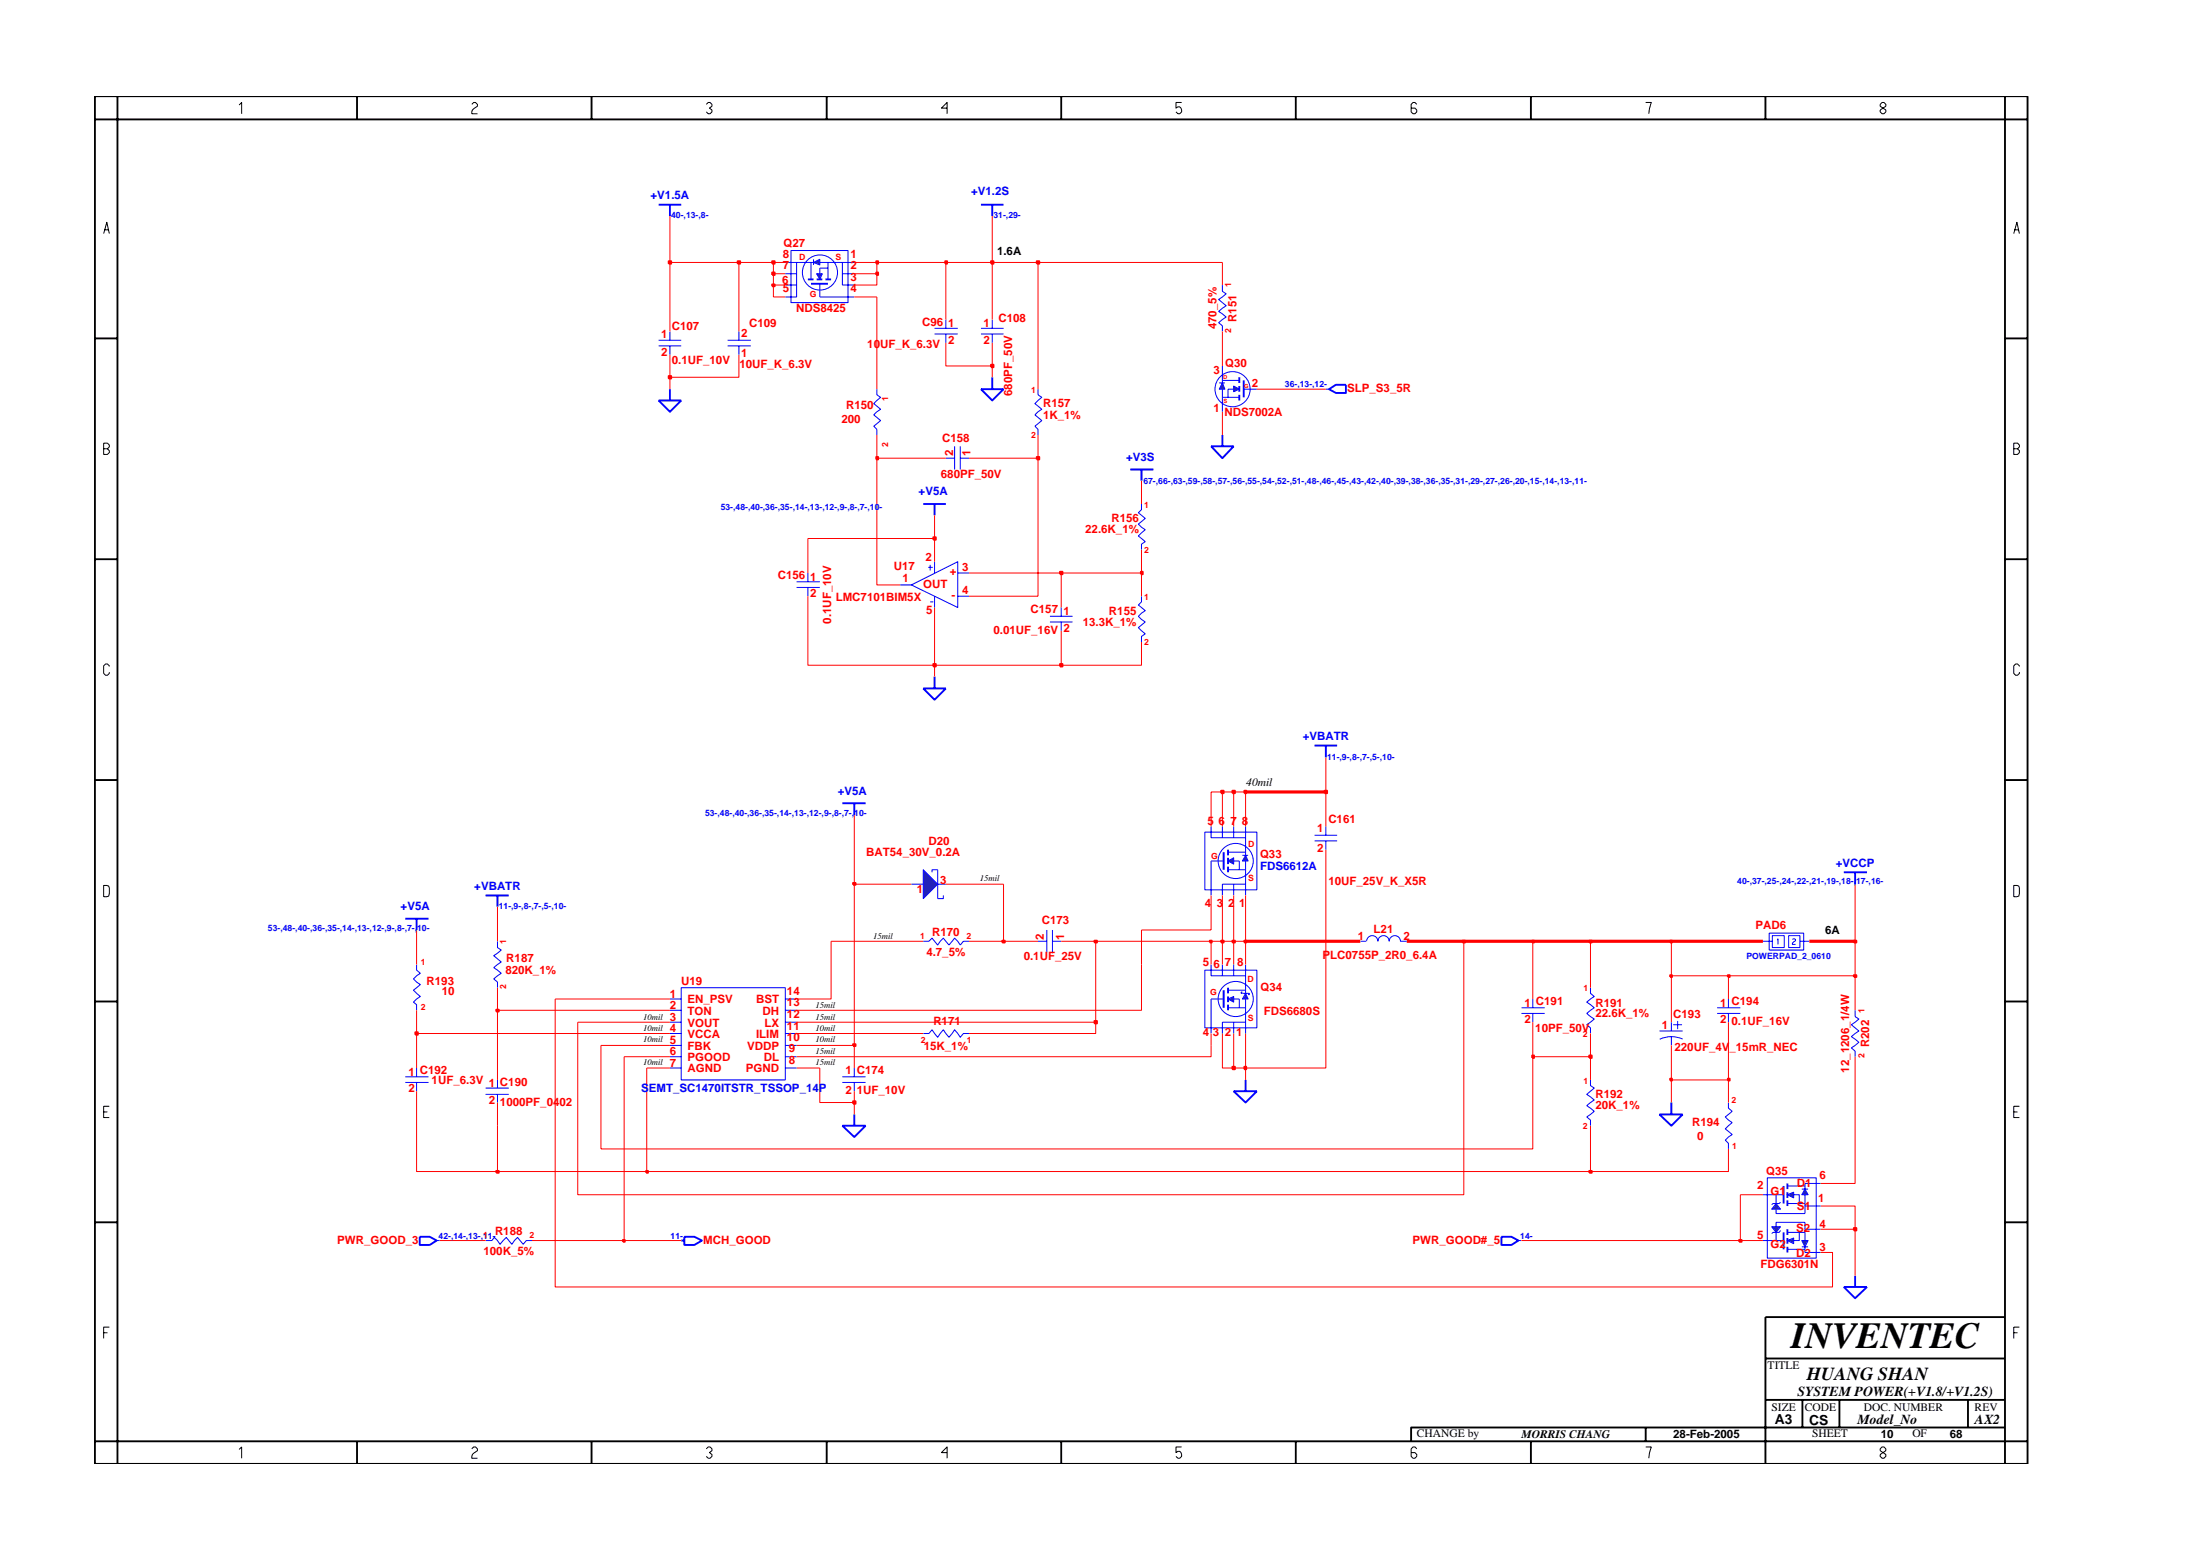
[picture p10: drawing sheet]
<svg xmlns="http://www.w3.org/2000/svg" width="297mm" height="210mm" viewBox="0 0 297 210" stroke-linecap="round" stroke-linejoin="round" font-family="sans-serif">
<g fill="none" stroke="#00f" stroke-width=".14">
<path d="M110.7 38.3v1.8M88.9 45.9h3.1M88.9 46.7h3.1M90.5 44.7v1.2M90.5 46.7v1.2M126.2 44.3h3.1M126.2 45.1h3.1M127.7 43.1v1.2M127.7 45.1v1.2M132.4 44.3h3.1M132.4 45.1h3.1M134 43.1v1.2"/>
<path d="M134 45.1v1.2M124.7 139.5h.7l.4-.5 .8 1 .8-1 .7 1 .8-1 .8 1 .4-.5h.7M214.7 133.3v.8l.6 .4-1.1 .7 1.1 .8-1.1 .8 1.1 .7-1.1 .8 .5 .4v.8"/>
</g>
<path d="M109.5 38.3h2.3" fill="none" stroke="#00f" stroke-width=".25"/>
<path d="M109.8 35.4l.9-.4v.8z" fill="#3c3cc8"/>
<path d="M109.8 35.4l.9-.4v.8zM109.8 35v.8" fill="none" stroke="#00f" stroke-width=".14"/>
<path d="M110.3 36.9h.7l-.3 .8z" fill="#3c3cc8"/>
<g fill="none" stroke="#00f" stroke-width=".14">
<path d="M106 35.4h3.8M106 38.5h1.6M106 36.9h1.6M106.8 33.8h7.7v7h-7.7zM107.6 35.4v4.7h-1.6M109.5 35.4v2.3M110.3 36.9h.7l-.3 .8zM110.7 35.4h4.6M111.8 35.4v2.3M111.8 36.2h-1.1v.7M113.7 35.4v3.1h1.6M113.7 36.9h1.6"/>
<path d="M110.7 40.1h4.6M121.5 78.9h1.5M123 78.9l6.3-3.1v6.2zM125.3 76.6h.6M125.6 76.2v.8M126.2 75.8v1.5M129.3 77.3h1.5M154.1 68v.8l-.4 .4 .9 .8-.9 .7 .9 .8-.9 .8 .9 .8-.5 .3v.8M125.6 81.2h.4M126.2 80.5v1.5M129.3 80.5h1.5M154.1 80.5v.7l-.4 .4 .9 .8-.9 .8 .9 .7-.9 .8 .9 .8-.5 .4v.7"/>
<path d="M123 119.3h1.7M126.6 119.3h1.1M126.6 117.4v3.9M183.7 127h.7M184.5 127a.76 .76 0 0 1 .8-.7 .76 .76 0 0 1 .7 .7 .76 .76 0 0 1 .8-.7 .76 .76 0 0 1 .8 .7 .76 .76 0 0 1 .7-.7 .76 .76 0 0 1 .8 .7h.8M250.5 136.3v.9l.5 .3-1 .8 1 .8-1 .8 1 .8-1 .7 .5 .4v.8M59 167.4h.4"/>
<circle cx="110.7" cy="36.8" r="2.37"/>
</g>
<g fill="none" stroke="#00f" stroke-width=".25">
<path d="M88.9 27.6h3.1M90.5 27.6v1.6M109.1 37.7h.7M110.3 37.7h.7M111.4 37.7h.8M132.4 27.6h3.1M134 27.6v1.6M88.9 54h3.1l-1.5 1.6zM90.5 52.5v1.5M152.6 63.4h3.1M154.1 63.4v1.5M124.7 92.9h3l-1.5 1.5z"/>
<path d="M126.2 91.3v1.6M56.7 166.9h1.3l1 .5-1 .6h-1.3z"/>
</g>
<path d="M124.7 117.4l1.9 1.9-1.9 2z" fill="#3c3cc8"/>
<g fill="none" stroke="#00f" stroke-width=".14">
<path d="M118.4 52.5v.8l.5 .3-.9 .9 .9 .7-.9 .8 .9 .8-.9 .7 .4 .4v.8M127.7 61.8h1.2M128.9 60.2v3.2M129.7 61.8h1.1M129.7 60.2v3.2M124.7 117.4l1.9 1.9-1.9 2zM126.6 117.4h-.8v.3M163.5 116.2h1.7M127.4 120.8v.5h-.8M140.2 127h1.1M141.3 125.5v3.1M142.1 127h1.2"/>
<path d="M142.1 125.5v3.1"/>
</g>
<path d="M124.7 68h3M126.2 68v1.5M165.2 115v2.4" fill="none" stroke="#00f" stroke-width=".25"/>
<path d="M168.2 115.4l.3 .8h-.7z" fill="#3c3cc8"/>
<path d="M167.8 115.4h.7M168.2 115.4l.3 .8h-.7z" fill="none" stroke="#00f" stroke-width=".14"/>
<path d="M165.8 116.2l.8-.4v.8z" fill="#3c3cc8"/>
<g fill="none" stroke="#00f" stroke-width=".14">
<path d="M165 38.5v.8l.6 .4-1.1 .7 1.1 .9-1.1 .7 1.1 .8-1.1 .7 .5 .5v.7M98.2 46.7h3.2M98.2 45.9h3.2M99.8 44.7v1.2M99.8 46.7v1.2M179 52.5h.4M107.6 78.5h3.1M107.6 79.3h3.1M109.1 77.3v1.2M109.1 79.3v1.2M162.7 112.3h7v7.8h-7zM163.5 111.5v1.6h4.7"/>
<path d="M163.5 116.2v4.6M165 111.5v1.6M165.8 116.2l.8-.4v.8zM165.8 117.4h2.4M165.8 115h2.4M166.6 116.2h.7v1.2M166.6 111.5v1.6M166.6 119.3v1.5M168.2 111.5v3.9M168.2 116.2v4.6M168.2 119.3h-3.2v1.5M238.6 158.9h6.6v10.9h-6.6z"/>
<path d="M245.8 159.7h-2.1v.3h-2.4M205 167.4h.4M238 161.2h2.8M241.3 162.4h2.4v.4h2.1M241.3 168.6h2.4v.4h1.5M245.2 165.9h-1.5v.4h-2.4"/>
<circle cx="166.8" cy="116.2" r="2.37"/>
</g>
<g fill="none" stroke="#00f" stroke-width=".25">
<path d="M179.4 52.5l1-.6h1.3v1.1h-1.3zM165.8 114.7v.7M165.8 115.8v.8M165.8 117v.7M54.7 124h3.2M56.2 124v1.5M241.3 159.7v.8M92 167.4h.4M92.4 166.9h1.4l1 .5-1 .6h-1.4zM202.7 166.9h1.4l.9 .5-.9 .6h-1.4zM240.8 160v2.4M240.8 166.3v2.3"/>
<path d="M241.3 160.9v.8M241.3 162v.8M241.3 165.9v.8M241.3 167.1v.7M241.3 168.3v.7"/>
</g>
<path d="M239.8 162.4l.6 .8h-1.2z" fill="#3c3cc8"/>
<path d="M239.8 162.4l.6 .8h-1.2zM240.4 162.2l-.2 .2h-.8l-.2 .2" fill="none" stroke="#00f" stroke-width=".14"/>
<path d="M239.2 165.6h1.2l-.6 .7z" fill="#3c3cc8"/>
<path d="M238 167.4h2.8M239.2 165.6h1.2l-.6 .7zM239.8 165.6v-.6h3.9v.9M239.8 161.2v1.2M239.8 166.3v1.1M243.7 162.8v1h-3.9v-.6M245.2 165.9h.6M245.2 169h.6" fill="none" stroke="#00f" stroke-width=".14"/>
<path d="M241.3 161.2l.9-.3v.8z" fill="#3c3cc8"/>
<path d="M241.3 161.2l.9-.3v.8zM242.2 161.2h.7v1.2" fill="none" stroke="#00f" stroke-width=".14"/>
<path d="M243.7 160.5l.4 .7h-.8z" fill="#3c3cc8"/>
<path d="M243.3 160.5h.8M243.7 160.5l.4 .7h-.8zM243.7 160v.5M243.7 161.2v1.2" fill="none" stroke="#00f" stroke-width=".14"/>
<path d="M241.3 167.4l.9-.3v.7z" fill="#3c3cc8"/>
<path d="M241.3 167.4l.9-.3v.7zM242.9 166.3v1.1h-.7" fill="none" stroke="#00f" stroke-width=".14"/>
<path d="M243.3 167.4h.8l-.4 .9z" fill="#3c3cc8"/>
<g fill="none" stroke="#00f" stroke-width=".14">
<path d="M140.2 52.5v.8l.5 .3-1 .9 1 .7-1 .8 1 .8-1 .7 .5 .4v.8M167.9 52.5h1.8M205.4 136h3.2M205.4 136.8h3.2M207 134.8v1.2M207 136.8v1.2M224.1 139.1h3.1M225.7 138v1.1M225.7 139.9v1.2M225.9 138.3h1.2M226.5 137.8v1.1M227.2 140.2a3.7 3.7 0 0 0-3.1 0"/>
<path d="M65.6 167.4h.8l.3-.4 .8 .9 .9-.9 .7 .9 .8-.9 .7 .9 .5-.5h.7M240.4 166.1l-.2 .2h-.8l-.2 .2M243.3 167.4h.8l-.4 .9zM243.3 168.3h.8M243.7 166.3v1.1M243.7 168.3v.3"/>
</g>
<path d="M167.9 51.3v2.3M248.9 173.7h3.2l-1.6 1.5zM250.5 172.2v1.5" fill="none" stroke="#00f" stroke-width=".25"/>
<path d="M165 51.7l.4 .8h-.8z" fill="#3c3cc8"/>
<path d="M164.6 51.7h.8M165 51.7l.4 .8h-.8z" fill="none" stroke="#00f" stroke-width=".14"/>
<path d="M166.6 52.1l.7 .4-.7 .4z" fill="#3c3cc8"/>
<g fill="none" stroke="#00f" stroke-width=".14">
<path d="M165 53.6h2.3M165 51.3h2.3M165 49.4v2.3M165 52.5v3.1M166.6 52.1l.7 .4-.7 .4zM166.6 52.5h-.8v1.1M141.8 83.2h3M141.8 83.9h3M143.3 82v1.2M143.3 83.9v1.2M177.5 112.7h3M177.5 113.5h3"/>
<path d="M179 111.5v1.2M179 113.5v1.2M56.2 130.2v.7l.6 .4-1 .8 1 .8-1 .7 1 .9-1 .7 .4 .4v.7M67.2 127v.9l.5 .3-1 .8 1 .8-1 .8 1 .7-1 .8 .5 .4v.8M90.5 134.8h1.5M90.5 136.3h1.5M90.5 138h1.5M90.5 139.5h1.5M92 133.3h14v12.4h-14zM106 134.8h1.6M106 136.3h1.6M106 138h1.6"/>
<path d="M106 139.5h1.6M124.7 127h.7l.4-.4 .8 .9 .8-.9 .7 .9 .8-.9 .8 .9 .4-.5h.7M163.5 134.8h1.7M231.8 136h3.2M231.8 136.8h3.2M233.4 134.8v1.2M233.4 136.8v1.2M238 127h1.3M238.9 125.9h4.6v2.3h-4.6zM239.3 126.3h1.6v1.6h-1.6zM240 126.9l.1-.2v.8M241.5 126.3h1.5v1.6h-1.5z"/>
<path d="M242 126.8l.2-.1 .2 .1v.1l-.4 .4v.2h.4M243 127h1.3M54.7 145.3h3.2M54.7 146.1h3.2M56.2 144.1v1.2M56.2 146.1v1.2M65.6 146.8h3.1M65.6 147.7h3.1M67.2 145.7v1.1M67.2 147.7v1.1M90.5 141.1h1.5M90.5 142.6h1.5"/>
<path d="M90.5 144.1h1.5M106 141.1h1.6M106 142.6h1.6M106 144.1h1.6M113.7 145.3h3.2M113.7 146.1h3.2M115.3 144.1v1.2M115.3 146.1v1.2M214.7 145.7v.8l.6 .3-1.1 .9 1.1 .7-1.1 .8 1.1 .8-1.1 .7 .5 .5v.7M233.4 148.8v.7l.5 .5-1 .7 1 .8-1 .8 1 .8-1 .8 .5 .4v.8"/>
<circle cx="166.4" cy="52.5" r="2.37"/>
</g>
<g fill="none" stroke="#00f" stroke-width=".25">
<path d="M132.4 52.5h3.1l-1.5 1.5zM134 50.9v1.6M165 58.7v1.5M167.3 50.9v.8M167.3 52.1v.8M167.3 53.3v.7M163.5 60.2h3.1l-1.6 1.6zM113.7 108.4h3.2M115.3 108.4v1.6M177.5 100.6h3M179 100.6v1.6M248.9 117.7h3.2"/>
<path d="M250.5 117.7v1.6M65.6 120.8h3.1M67.2 120.8v1.6M165.2 133.6v2.4M113.7 151.9h3.2l-1.6 1.5zM115.3 150.4v1.5M166.6 147.3h3.1l-1.5 1.5zM168.2 145.7v1.6M224.1 150.4h3.1l-1.5 1.5zM225.7 148.8v1.6"/>
</g>
<path d="M168.2 134.1l.3 .7h-.7z" fill="#3c3cc8"/>
<path d="M167.8 134.1h.7M168.2 134.1l.3 .7h-.7z" fill="none" stroke="#00f" stroke-width=".14"/>
<path d="M165.8 134.8l.8-.3v.7z" fill="#3c3cc8"/>
<g fill="none" stroke="#00f" stroke-width=".14">
<path d="M162.7 130.9h7v7.8h-7zM163.5 130.2v1.5h4.7M163.5 134.8v4.7M165 130.2v1.5M165.8 134.8l.8-.3v.7zM165.8 136h2.4M165.8 133.6h2.4M166.6 134.8h.7v1.2M166.6 130.2v1.5M166.6 138v1.5M167.8 133.9h-.2v.2h.2M168.2 130.2v3.9"/>
<path d="M168.2 134.8v4.7M168.2 138h-3.2v1.5M168.5 134.1h.2v.1h-.2"/>
<circle cx="166.8" cy="134.8" r="2.37"/>
</g>
<path d="M165.8 133.3v.8M165.8 134.5v.7M165.8 135.6v.7" fill="none" stroke="#00f" stroke-width=".25"/>
<path d="M75 134.8v38.9h172.4v-4.7h-1.6M59.4 167.4h6.2M71.8 167.4h12.5M250.5 165.9v6.3" fill="none" stroke="#f00" stroke-width=".14"/>
<path d="M84.1 167.3h.3v.3h-.3z" fill="#8e2323"/>
<path d="M84.1 167.3h.3v.3h-.3z" fill="none" stroke="#f00" stroke-width=".25"/>
<path d="M84.3 142.6v24.8h7.7M205.4 167.4h29.6" fill="none" stroke="#f00" stroke-width=".14"/>
<path d="M234.8 167.3h.3v.3h-.3z" fill="#8e2323"/>
<path d="M234.8 167.3h.3v.3h-.3z" fill="none" stroke="#f00" stroke-width=".25"/>
<path d="M235 161.2v6.2h3M245.8 165.9h4.7" fill="none" stroke="#f00" stroke-width=".14"/>
<path d="M250.3 165.7h.3v.4h-.3z" fill="#8e2323"/>
<path d="M250.3 165.7h.3v.4h-.3z" fill="none" stroke="#f00" stroke-width=".25"/>
<path d="M197.6 127v34.2h-119.6v-23.2M56.2 147.3v10.8h11M250.5 142.6v17.1h-4.7M235 161.2h3M245.8 162.8h4.7v3.1" fill="none" stroke="#f00" stroke-width=".14"/>
<path d="M67 158h.3v.3h-.3z" fill="#8e2323"/>
<path d="M67 158h.3v.3h-.3z" fill="none" stroke="#f00" stroke-width=".25"/>
<path d="M67.2 151.9v6.2h20.1" fill="none" stroke="#f00" stroke-width=".14"/>
<path d="M87.2 158h.3v.3h-.3z" fill="#8e2323"/>
<path d="M87.2 158h.3v.3h-.3z" fill="none" stroke="#f00" stroke-width=".25"/>
<path d="M87.3 144.1v14h127.4" fill="none" stroke="#f00" stroke-width=".14"/>
<path d="M214.6 158h.3v.3h-.3z" fill="#8e2323"/>
<path d="M214.6 158h.3v.3h-.3z" fill="none" stroke="#f00" stroke-width=".25"/>
<path d="M67.2 148.8v3.1M81.1 141.1v14h125.9v-12.5M110.7 144.1v4.7h4.6v1.6M214.7 151.9v6.2h18.7v-3" fill="none" stroke="#f00" stroke-width=".14"/>
<path d="M115.2 148.6h.3v.4h-.3z" fill="#8e2323"/>
<path d="M115.2 148.6h.3v.4h-.3z" fill="none" stroke="#f00" stroke-width=".25"/>
<path d="M67.2 136.3v9.4M115.3 147.3v1.5M168.2 144.1v1.6M214.7 142.6v3.1M225.7 145.7v3.1M233.4 145.7v3.1" fill="none" stroke="#f00" stroke-width=".14"/>
<path d="M225.5 145.6h.2v.2h-.2z" fill="#8e2323"/>
<path d="M225.5 145.6h.2v.2h-.2z" fill="none" stroke="#f00" stroke-width=".25"/>
<path d="M225.7 141.1v4.6h7.7" fill="none" stroke="#f00" stroke-width=".14"/>
<path d="M233.3 145.6h.2v.2h-.2z" fill="#8e2323"/>
<path d="M233.3 145.6h.2v.2h-.2z" fill="none" stroke="#f00" stroke-width=".25"/>
<path d="M56.2 139.5v4.6M165 139.5v4.6h1.6M233.4 138v7.7M87.3 144.1h3.2M107.6 144.1h3.1M115.3 141.1v3" fill="none" stroke="#f00" stroke-width=".14"/>
<path d="M166.4 144h.3v.3h-.3z" fill="#8e2323"/>
<path d="M166.4 144h.3v.3h-.3z" fill="none" stroke="#f00" stroke-width=".25"/>
<path d="M166.6 139.5v4.6h1.6" fill="none" stroke="#f00" stroke-width=".14"/>
<path d="M168 144h.3v.3h-.3z" fill="#8e2323"/>
<path d="M168 144h.3v.3h-.3z" fill="none" stroke="#f00" stroke-width=".25"/>
<path d="M179 114.7v29.4h-10.8v-4.6M84.3 142.6h6.2M163.5 141.1v1.5h-55.9" fill="none" stroke="#f00" stroke-width=".14"/>
<path d="M206.9 142.4h.2v.4h-.2z" fill="#8e2323"/>
<path d="M206.9 142.4h.2v.4h-.2z" fill="none" stroke="#f00" stroke-width=".25"/>
<path d="M207 138v4.6h7.7" fill="none" stroke="#f00" stroke-width=".14"/>
<path d="M214.6 142.4h.3v.4h-.3z" fill="#8e2323"/>
<path d="M214.6 142.4h.3v.4h-.3z" fill="none" stroke="#f00" stroke-width=".25"/>
<path d="M214.7 139.5v3.1M81.1 141.1h9.4M107.6 141.1h7.7" fill="none" stroke="#f00" stroke-width=".14"/>
<path d="M115.2 140.9h.3v.3h-.3z" fill="#8e2323"/>
<path d="M115.2 140.9h.3v.3h-.3z" fill="none" stroke="#f00" stroke-width=".25"/>
<path d="M115.3 119.3v21.8M163.5 139.5v1.6" fill="none" stroke="#f00" stroke-width=".14"/>
<path d="M56.1 139.3h.3v.3h-.3z" fill="#8e2323"/>
<path d="M56.1 139.3h.3v.3h-.3z" fill="none" stroke="#f00" stroke-width=".25"/>
<path d="M56.2 136.3v3.2h34.3M78 138h12.5M107.6 138h40.3v1.5h-17.1M107.6 139.5h17.1" fill="none" stroke="#f00" stroke-width=".14"/>
<path d="M147.8 137.8h.3v.3h-.3z" fill="#8e2323"/>
<path d="M147.8 137.8h.3v.3h-.3z" fill="none" stroke="#f00" stroke-width=".25"/>
<path d="M147.9 127v11M225.7 131.7v6.3" fill="none" stroke="#f00" stroke-width=".14"/>
<path d="M67 136.3h.3v.2h-.3z" fill="#8e2323"/>
<path d="M67 136.3h.3v.2h-.3z" fill="none" stroke="#f00" stroke-width=".25"/>
<path d="M67.2 133.3v3h23.3M75 134.8h15.5M112.2 127v7.8h-4.6M154.1 130.2v6.1h-46.5M207 127v7.8M214.7 127v6.3M233.4 131.7v3.1M250.5 131.7v4.6" fill="none" stroke="#f00" stroke-width=".14"/>
<path d="M225.5 131.6h.2v.3h-.2z" fill="#8e2323"/>
<path d="M225.5 131.6h.2v.3h-.2z" fill="none" stroke="#f00" stroke-width=".25"/>
<path d="M225.7 127v4.7h7.7" fill="none" stroke="#f00" stroke-width=".14"/>
<path d="M233.3 131.6h.2v.3h-.2z" fill="#8e2323"/>
<path d="M233.3 131.6h.2v.3h-.2z" fill="none" stroke="#f00" stroke-width=".25"/>
<path d="M233.4 131.7h17.1" fill="none" stroke="#f00" stroke-width=".14"/>
<path d="M250.3 131.6h.3v.3h-.3z" fill="#8e2323"/>
<path d="M250.3 131.6h.3v.3h-.3z" fill="none" stroke="#f00" stroke-width=".25"/>
<path d="M56.2 125.5v4.7M67.2 122.4v4.6M112.2 127h12.5M130.8 127h4.7M154.1 125.5v4.7M163.5 127v3.2M165 127v3.2M166.6 127v3.2M168.2 127v3.2M250.5 127v4.7" fill="none" stroke="#f00" stroke-width=".14"/>
<path d="M135.3 126.9h.4v.3h-.4z" fill="#8e2323"/>
<path d="M135.3 126.9h.4v.3h-.4z" fill="none" stroke="#f00" stroke-width=".25"/>
<path d="M135.5 119.3v7.7h4.7M143.3 127h4.6" fill="none" stroke="#f00" stroke-width=".14"/>
<path d="M147.8 126.9h.3v.3h-.3z" fill="#8e2323"/>
<path d="M147.8 126.9h.3v.3h-.3z" fill="none" stroke="#f00" stroke-width=".25"/>
<path d="M147.9 127h15.6" fill="none" stroke="#f00" stroke-width=".14"/>
<path d="M163.4 126.9h.2v.3h-.2z" fill="#8e2323"/>
<path d="M163.4 126.9h.2v.3h-.2z" fill="none" stroke="#f00" stroke-width=".25"/>
<path d="M163.5 127h1.5" fill="none" stroke="#f00" stroke-width=".14"/>
<path d="M164.9 126.9h.3v.3h-.3z" fill="#8e2323"/>
<path d="M164.9 126.9h.3v.3h-.3z" fill="none" stroke="#f00" stroke-width=".25"/>
<path d="M165 120.8v6.2h1.6" fill="none" stroke="#f00" stroke-width=".14"/>
<path d="M166.4 126.9h.3v.3h-.3z" fill="#8e2323"/>
<path d="M166.4 126.9h.3v.3h-.3z" fill="none" stroke="#f00" stroke-width=".25"/>
<path d="M166.6 120.8v6.2h1.6" fill="none" stroke="#f00" stroke-width=".14"/>
<path d="M168 126.9h.3v.3h-.3z" fill="#8e2323"/>
<path d="M168 126.9h.3v.3h-.3z" fill="none" stroke="#f00" stroke-width=".25"/>
<path d="M168.2 120.8v6.2" fill="none" stroke="#f00" stroke-width=".14"/>
<path d="M168.2 127h15.5M189.9 127h7.7" fill="none" stroke="#f00" stroke-width=".42"/>
<path d="M197.5 126.9h.3v.3h-.3z" fill="#8e2323"/>
<path d="M197.5 126.9h.3v.3h-.3z" fill="none" stroke="#f00" stroke-width=".25"/>
<path d="M197.6 127h9.4" fill="none" stroke="#f00" stroke-width=".42"/>
<path d="M206.9 126.9h.2v.3h-.2z" fill="#8e2323"/>
<path d="M206.9 126.9h.2v.3h-.2z" fill="none" stroke="#f00" stroke-width=".25"/>
<path d="M207 127h7.7" fill="none" stroke="#f00" stroke-width=".42"/>
<path d="M214.6 126.9h.3v.3h-.3z" fill="#8e2323"/>
<path d="M214.6 126.9h.3v.3h-.3z" fill="none" stroke="#f00" stroke-width=".25"/>
<path d="M214.7 127h11" fill="none" stroke="#f00" stroke-width=".42"/>
<path d="M225.5 126.9h.2v.3h-.2z" fill="#8e2323"/>
<path d="M225.5 126.9h.2v.3h-.2z" fill="none" stroke="#f00" stroke-width=".25"/>
<path d="M225.7 127h12.3M244.3 127h6.2" fill="none" stroke="#f00" stroke-width=".42"/>
<path d="M250.3 126.9h.3v.3h-.3z" fill="#8e2323"/>
<path d="M250.3 126.9h.3v.3h-.3z" fill="none" stroke="#f00" stroke-width=".25"/>
<path d="M250.5 119.3v7.7M163.5 120.8v4.7h-9.4" fill="none" stroke="#f00" stroke-width=".14"/>
<path d="M115.2 119.2h.3v.2h-.3z" fill="#8e2323"/>
<path d="M115.2 119.2h.3v.2h-.3z" fill="none" stroke="#f00" stroke-width=".25"/>
<path d="M115.3 110v9.3h7.7M127.7 119.3h7.8M163.5 111.5v-4.6h1.5v4.6M166.6 106.9v4.6M168.2 106.9v4.6M179 106.9v4.6" fill="none" stroke="#f00" stroke-width=".14"/>
<path d="M164.9 106.7h.3v.3h-.3z" fill="#8e2323"/>
<path d="M164.9 106.7h.3v.3h-.3z" fill="none" stroke="#f00" stroke-width=".25"/>
<path d="M165 106.9h1.6" fill="none" stroke="#f00" stroke-width=".14"/>
<path d="M166.4 106.7h.3v.3h-.3z" fill="#8e2323"/>
<path d="M166.4 106.7h.3v.3h-.3z" fill="none" stroke="#f00" stroke-width=".25"/>
<path d="M166.6 106.9h1.6" fill="none" stroke="#f00" stroke-width=".14"/>
<path d="M168 106.7h.3v.3h-.3z" fill="#8e2323"/>
<path d="M168 106.7h.3v.3h-.3z" fill="none" stroke="#f00" stroke-width=".25"/>
<path d="M168.2 106.9h10.8" fill="none" stroke="#f00" stroke-width=".42"/>
<path d="M178.8 106.7h.4v.3h-.4z" fill="#8e2323"/>
<path d="M178.8 106.7h.4v.3h-.4z" fill="none" stroke="#f00" stroke-width=".25"/>
<path d="M109.1 80.5v9.3h17.1v1.5M179 102.2v4.7" fill="none" stroke="#f00" stroke-width=".14"/>
<path d="M126 89.6h.4v.3h-.4z" fill="#8e2323"/>
<path d="M126 89.6h.4v.3h-.4z" fill="none" stroke="#f00" stroke-width=".25"/>
<path d="M126.2 82v7.8h17.1" fill="none" stroke="#f00" stroke-width=".14"/>
<path d="M143.1 89.6h.4v.3h-.4z" fill="#8e2323"/>
<path d="M143.1 89.6h.4v.3h-.4z" fill="none" stroke="#f00" stroke-width=".25"/>
<path d="M109.1 72.7v4.6M118.4 61.8v17.1h3.1M130.8 77.3h12.5v4.7M140.2 61.8v18.7h-9.4M154.1 77.3v3.2M143.3 85.1v4.7h10.8v-3.2" fill="none" stroke="#f00" stroke-width=".14"/>
<path d="M143.1 77.2h.4v.3h-.4z" fill="#8e2323"/>
<path d="M143.1 77.2h.4v.3h-.4z" fill="none" stroke="#f00" stroke-width=".25"/>
<path d="M143.3 77.3h10.8" fill="none" stroke="#f00" stroke-width=".14"/>
<path d="M154 77.2h.3v.3h-.3z" fill="#8e2323"/>
<path d="M154 77.2h.3v.3h-.3z" fill="none" stroke="#f00" stroke-width=".25"/>
<path d="M109.1 72.7h17.1v3.1M154.1 74.2v3.1" fill="none" stroke="#f00" stroke-width=".14"/>
<path d="M126 72.5h.4v.3h-.4z" fill="#8e2323"/>
<path d="M126 72.5h.4v.3h-.4z" fill="none" stroke="#f00" stroke-width=".25"/>
<path d="M126.2 69.5v3.2M154.1 64.9v3.1" fill="none" stroke="#f00" stroke-width=".14"/>
<path d="M118.3 61.7h.3v.3h-.3z" fill="#8e2323"/>
<path d="M118.3 61.7h.3v.3h-.3z" fill="none" stroke="#f00" stroke-width=".25"/>
<path d="M118.4 58.7v3.1h9.3M130.8 61.8h9.4" fill="none" stroke="#f00" stroke-width=".14"/>
<path d="M140 61.7h.3v.3h-.3z" fill="#8e2323"/>
<path d="M140 61.7h.3v.3h-.3z" fill="none" stroke="#f00" stroke-width=".25"/>
<path d="M140.2 35.4v17.1M90.5 50.9v1.6M118.4 40.1v12.4M140.2 58.7v3.1M165 55.6v3.1M169.7 52.5h9.3" fill="none" stroke="#f00" stroke-width=".14"/>
<path d="M90.3 50.7h.3v.4h-.3z" fill="#8e2323"/>
<path d="M90.3 50.7h.3v.4h-.3z" fill="none" stroke="#f00" stroke-width=".25"/>
<path d="M90.5 47.9v3h9.3v-3M127.7 46.3v3.1h6.3v1.5" fill="none" stroke="#f00" stroke-width=".14"/>
<path d="M133.8 49.2h.3v.4h-.3z" fill="#8e2323"/>
<path d="M133.8 49.2h.3v.4h-.3z" fill="none" stroke="#f00" stroke-width=".25"/>
<path d="M90.5 35.4v9.3M99.8 35.4v9.3M104.4 38.5v1.6h1.6M127.7 35.4v7.7M134 35.4v7.7M115.3 40.1h3.1M134 46.3v3.1M165 44.7v4.7" fill="none" stroke="#f00" stroke-width=".14"/>
<path d="M104.3 38.4h.3v.2h-.3z" fill="#8e2323"/>
<path d="M104.3 38.4h.3v.2h-.3z" fill="none" stroke="#f00" stroke-width=".25"/>
<path d="M104.4 36.9v1.6h1.6M118.4 36.9v1.6h-3.1M165 35.4v3.1" fill="none" stroke="#f00" stroke-width=".14"/>
<path d="M104.3 36.8h.3v.3h-.3z" fill="#8e2323"/>
<path d="M104.3 36.8h.3v.3h-.3z" fill="none" stroke="#f00" stroke-width=".25"/>
<path d="M104.4 35.4v1.5h1.6M115.3 36.9h3.1" fill="none" stroke="#f00" stroke-width=".14"/>
<path d="M118.3 36.8h.3v.3h-.3z" fill="#8e2323"/>
<path d="M118.3 36.8h.3v.3h-.3z" fill="none" stroke="#f00" stroke-width=".25"/>
<path d="M118.4 35.4v1.5" fill="none" stroke="#f00" stroke-width=".14"/>
<path d="M90.3 35.2h.3v.4h-.3z" fill="#8e2323"/>
<path d="M90.3 35.2h.3v.4h-.3z" fill="none" stroke="#f00" stroke-width=".25"/>
<path d="M90.5 29.2v6.2h9.3" fill="none" stroke="#f00" stroke-width=".14"/>
<path d="M99.6 35.2h.3v.4h-.3z" fill="#8e2323"/>
<path d="M99.6 35.2h.3v.4h-.3z" fill="none" stroke="#f00" stroke-width=".25"/>
<path d="M99.8 35.4h4.6" fill="none" stroke="#f00" stroke-width=".14"/>
<path d="M104.3 35.2h.3v.4h-.3z" fill="#8e2323"/>
<path d="M104.3 35.2h.3v.4h-.3z" fill="none" stroke="#f00" stroke-width=".25"/>
<path d="M104.4 35.4h1.6M115.3 35.4h3.1" fill="none" stroke="#f00" stroke-width=".14"/>
<path d="M118.3 35.2h.3v.4h-.3z" fill="#8e2323"/>
<path d="M118.3 35.2h.3v.4h-.3z" fill="none" stroke="#f00" stroke-width=".25"/>
<path d="M118.4 35.4h9.3" fill="none" stroke="#f00" stroke-width=".14"/>
<path d="M127.6 35.2h.3v.4h-.3z" fill="#8e2323"/>
<path d="M127.6 35.2h.3v.4h-.3z" fill="none" stroke="#f00" stroke-width=".25"/>
<path d="M127.7 35.4h6.3" fill="none" stroke="#f00" stroke-width=".14"/>
<path d="M133.8 35.2h.3v.4h-.3z" fill="#8e2323"/>
<path d="M133.8 35.2h.3v.4h-.3z" fill="none" stroke="#f00" stroke-width=".25"/>
<path d="M134 29.2v6.2h6.2" fill="none" stroke="#f00" stroke-width=".14"/>
<path d="M140 35.2h.3v.4h-.3z" fill="#8e2323"/>
<path d="M140 35.2h.3v.4h-.3z" fill="none" stroke="#f00" stroke-width=".25"/>
<path d="M140.2 35.4h24.8" fill="none" stroke="#f00" stroke-width=".14"/>
<g fill="none" stroke="#000" stroke-width=".25">
<path d="M12.8 13h261v184.6h-261zM12.8 16.1h261M15.9 13v184.6M48.2 13v3.1M79.9 13v3.1M111.6 13v3.1M143.3 13v3.1M174.9 13v3.1M206.7 13v3.1M238.4 13v3.1M270.7 13v184.6M12.8 45.7h3.1"/>
<path d="M270.7 45.7h3.1M12.8 75.5h3.1M270.7 75.5h3.1M12.8 105.3h3.1M270.7 105.3h3.1M12.8 135.2h3.1M270.7 135.2h3.1M12.8 165h3.1M270.7 165h3.1M270.7 177.7h-32.3v19.9M12.8 194.5h261M48.2 194.5v3.1"/>
<path d="M79.9 194.5v3.1M111.6 194.5v3.1M143.3 194.5v3.1M174.9 194.5v3.1M206.7 194.5v3.1M222.2 192.6v1.9M238.4 183.3h32.3M238.4 188.9h32.3M243.4 188.9v3.7M248.4 188.9v3.7M265.7 188.9v3.7M270.7 192.6h-80.2v1.9"/>
</g>
<g fill="none" stroke="#000" stroke-width=".14">
<path d="M32.3 14.2l.3-.4v1.6M63.7 14.1l.3-.3h.2l.3 .3v.2l-.5 .4-.3 .4v.3h.8M95.4 14.1l.2-.3h.3l.2 .3v.2l-.3 .3 .3 .2v.3l-.2 .3h-.3l-.2-.3M127.9 14.6h-.8l.8-.8v1.6M159.5 13.8h-.7v.8l.2-.2a.5 .5 0 0 1 .5 .7l-.2 .3h-.3l-.2-.3M191.3 14.1l-.3-.3h-.2l-.3 .3v1l.3 .3h.2l.3-.3v-.3l-.3-.2h-.5M222.2 13.8h.8l-.4 1.6M253.9 14.1l.2-.3h.3l.2 .3v.2l-.7 .5v.3l.2 .3h.3l.2-.3v-.3l-.7-.5zM14 31.5l.4-1.5 .4 1.5M14.1 31h.6M271.9 31.5l.4-1.5 .4 1.5M272 31h.6"/>
<path d="M14 60.6h.5l.3-.3v-.2l-.3-.3h-.5v1.5h.5l.3-.2v-.3l-.3-.2M271.9 60.6h.5l.3-.3v-.2l-.3-.3h-.5v1.5h.5l.3-.2v-.3l-.3-.2M14.8 89.9l-.3-.3h-.2l-.3 .3v1l.3 .2h.2l.3-.2v-.2M272.7 89.9l-.3-.3h-.3l-.2 .3v1l.2 .2h.3l.3-.2v-.2M14 119.5l.7 .1 .1 .2-.1 1.1-.7 .1zM271.9 119.5l.7 .1 .1 .2-.1 1.1-.7 .1zM14 150.1h.5M14.8 149.3h-.8v1.5h.8M271.9 150.1h.5M272.7 149.3h-.8v1.5h.8M14 179.9h.5M14.8 179.1h-.8v1.5"/>
<path d="M271.9 179.9h.5M272.7 179.1h-.8v1.5M32.3 195.6l.3-.3v1.5M63.7 195.5l.3-.2h.2l.3 .2v.3l-.7 .5-.1 .2v.3h.8M95.4 195.5l.2-.2h.3l.2 .2v.3l-.3 .2 .3 .3v.2l-.2 .3h-.3l-.2-.3M127.9 196h-.8l.8-.7v1.5M159.5 195.3h-.7v.7l.2-.1a.5 .5 0 0 1 .5 .6l-.2 .3h-.3l-.2-.3M191.3 195.5l-.3-.2h-.2l-.3 .2v1l.3 .3h.2l.3-.3v-.2l-.3-.3h-.5M222.2 195.3h.8l-.4 1.5M254.1 195.3l-.2 .2v.3l.7 .5v.2l-.2 .3h-.3l-.2-.3v-.2l.7-.5v-.3l-.2-.2z"/>
</g>
<text font-size="5" x="241.8" y="182">INVENTEC</text>
<text font-size="2.5" x="244" y="186.3">HUANG SHAN</text>
<g font-size="1.9">
<text x="242.7" y="188.4">SYSTEM POWER(+V1.8/+V1.2S)</text>
<text x="239.6" y="192.2">A3</text>
<text x="244.3" y="192.3">CS</text>
<text x="250.8" y="192.2">Model_No</text>
<text x="266.6" y="192.2">AX2</text>
</g>
<g font-size="1.6" fill="#00f">
<text x="87.8" y="26.9">+V1.5A</text>
<text x="131.1" y="26.3">+V1.2S</text>
<text x="152.1" y="62.2">+V3S</text>
<text x="124" y="66.8">+V5A</text>
<text x="175.9" y="99.9">+VBATR</text>
<text x="113.1" y="107.3">+V5A</text>
<text x="170.1" y="117.4">FDS6612A</text>
<text x="247.9" y="117">+VCCP</text>
<text x="54.1" y="122.8">+V5A</text>
<text x="64" y="120.1">+VBATR</text>
<text x="86.6" y="147.4">SEMT_SC1470ITSTR_TSSOP_14P</text>
</g>
<g font-size="1.6" fill="#f00">
<text x="105.7" y="34.8">8</text>
<text x="105.8" y="33.3">Q27</text>
<text x="114.8" y="34.8">1</text>
<text x="105.6" y="38.3">6</text>
<text x="105.7" y="36.3">7</text>
<text x="105.7" y="39.5">5</text>
<text x="114.8" y="39.5">4</text>
<text x="114.8" y="36.3">2</text>
<text x="114.8" y="37.9">3</text>
<text x="89.3" y="45.7">1</text>
<text x="90.7" y="44.6">C107</text>
<text x="100.1" y="45.5">2</text>
<text x="101.1" y="44.1">C109</text>
<text x="107.5" y="42.2">NDS8425</text>
<text x="117.1" y="47">10UF_K_6.3V</text>
<text x="124.5" y="44">C96</text>
<text x="128" y="44.1">1</text>
<text x="128" y="46.4">2</text>
<text x="132.8" y="44.1">1</text>
<text x="132.8" y="46.4">2</text>
<text x="134.8" y="43.5">C108</text>
<text x="164.2" y="44.4" transform="rotate(-90 164.2 44.4)">470_5%</text>
<text x="166.9" y="43.5" transform="rotate(-90 166.9 43.5)">R151</text>
<text x="89.3" y="48">2</text>
<text x="90.7" y="49.1">0.1UF_10V</text>
<text x="99.8" y="49.7">10UF_K_6.3V</text>
<text x="100.1" y="48.2">1</text>
<text x="136.7" y="53.5" transform="rotate(-90 136.7 53.5)">680PF_50V</text>
<text x="163.8" y="50.5">3</text>
<text x="165.4" y="49.5">Q30</text>
<text x="169" y="52.3">2</text>
<text x="181.9" y="52.8">SLP_S3_5R</text>
<text x="113.6" y="57.1">200</text>
<text x="114.3" y="55.2">R150</text>
<text x="127.2" y="59.7">C158</text>
<text x="140.8" y="56.5">1K_1%</text>
<text x="140.8" y="55">R157</text>
<text x="163.8" y="55.7">1</text>
<text x="165.3" y="56.1">NDS7002A</text>
<text x="127" y="64.5">680PF_50V</text>
<text x="128.7" y="61.5" transform="rotate(-90 128.7 61.5)">2</text>
<text x="131" y="61.5" transform="rotate(-90 131 61.5)">1</text>
<text x="146.5" y="72">22.6K_1%</text>
<text x="150.1" y="70.5">R156</text>
<text x="120.7" y="76.9">U17</text>
<text x="125" y="75.7">2</text>
<text x="128.2" y="77.7">+</text>
<text x="129.9" y="77.1">3</text>
<text x="105" y="78.1">C156</text>
<text x="109.4" y="78.3">1</text>
<text x="109.4" y="80.6">2</text>
<text x="112.8" y="81.1">LMC7101BIM5X</text>
<text x="121.8" y="78.6">1</text>
<text x="124.7" y="79.3">OUT</text>
<text x="125.1" y="82.9">5</text>
<text x="128.5" y="80.9">-</text>
<text x="129.9" y="80.1">4</text>
<text x="139.1" y="82.7">C157</text>
<text x="143.6" y="83">1</text>
<text x="149.7" y="83">R155</text>
<text x="112.2" y="84.2" transform="rotate(-90 112.2 84.2)">0.1UF_10V</text>
<text x="134.1" y="85.5">0.01UF_16V</text>
<text x="143.6" y="85.3">2</text>
<text x="146.2" y="84.4">13.3K_1%</text>
<text x="163" y="111.4">5</text>
<text x="164.5" y="111.4">6</text>
<text x="166.1" y="111.4">7</text>
<text x="167.7" y="111.4">8</text>
<text x="177.8" y="112.3">1</text>
<text x="179.4" y="111">C161</text>
<text x="117" y="115.5">BAT54_30V_0.2A</text>
<text x="125.4" y="114.1">D20</text>
<text x="126.9" y="119.3">3</text>
<text x="170.1" y="115.8">Q33</text>
<text x="177.8" y="115">2</text>
<text x="179.4" y="119.5">10UF_25V_K_X5R</text>
<text x="123.8" y="120.5">1</text>
<text x="140.7" y="124.7">C173</text>
<text x="162.7" y="122.4">4</text>
<text x="164.3" y="122.4">3</text>
<text x="165.8" y="122.4">2</text>
<text x="167.3" y="122.4">1</text>
<text x="185.5" y="125.9">L21</text>
<text x="237" y="125.4">PAD6</text>
<text x="68.2" y="131.5">820K_1%</text>
<text x="68.4" y="129.9">R187</text>
<text x="125.1" y="129">4.7_5%</text>
<text x="125.8" y="126.3">R170</text>
<text x="138.2" y="129.5">0.1UF_25V</text>
<text x="141" y="126.8" transform="rotate(-90 141 126.8)">2</text>
<text x="143.7" y="126.8" transform="rotate(-90 143.7 126.8)">1</text>
<text x="162.4" y="130.4">5</text>
<text x="163.9" y="130.6">6</text>
<text x="165.4" y="130.4">7</text>
<text x="167.1" y="130.4">8</text>
<text x="178.6" y="129.4">PLC0755P_2R0_6.4A</text>
<text x="183.3" y="126.9">1</text>
<text x="189.5" y="126.9">2</text>
<text x="57.6" y="132.9">R193</text>
<text x="59.6" y="134.2">10</text>
<text x="90.5" y="134.6">1</text>
<text x="90.5" y="137.8">3</text>
<text x="90.5" y="136.2">2</text>
<text x="92" y="132.9">U19</text>
<text x="92.8" y="135.4">EN_PSV</text>
<text x="92.8" y="136.9">TON</text>
<text x="102.1" y="135.4">BST</text>
<text x="102.9" y="136.9">DH</text>
<text x="106.3" y="135.8">13</text>
<text x="106.3" y="134.3">14</text>
<text x="106.3" y="137.3">12</text>
<text x="170.2" y="133.8">Q34</text>
<text x="170.6" y="137">FDS6680S</text>
<text x="205.9" y="135.8">1 C191</text>
<text x="215.4" y="137.3">22.6K_1%</text>
<text x="215.4" y="135.8">R191</text>
<text x="225.9" y="137.4">C193</text>
<text x="232.3" y="135.8">1 C194</text>
<text x="90.5" y="144">7</text>
<text x="90.5" y="140.8">5</text>
<text x="90.5" y="142.4">6</text>
<text x="90.5" y="139.3">4</text>
<text x="92.8" y="138.5">VOUT</text>
<text x="92.8" y="141.7">FBK</text>
<text x="92.8" y="143.2">PGOOD</text>
<text x="92.8" y="140.1">VCCA</text>
<text x="100.9" y="141.7">VDDP</text>
<text x="102.1" y="140.1">ILIM</text>
<text x="103.1" y="143.2">DL</text>
<text x="103.2" y="138.5">LX</text>
<text x="106.3" y="138.9">11</text>
<text x="106.3" y="140.5">10</text>
<text x="106.5" y="142">9</text>
<text x="106.5" y="143.6">8</text>
<text x="124.7" y="141.7">15K_1%</text>
<text x="126" y="138.4">R171</text>
<text x="162.4" y="139.9">4</text>
<text x="163.8" y="139.9">3</text>
<text x="165.4" y="139.9">2</text>
<text x="166.9" y="139.9">1</text>
<text x="205.9" y="138.1">2</text>
<text x="207.3" y="139.2">10PF_50V</text>
<text x="224.4" y="138.9">1</text>
<text x="226.1" y="141.8">220UF_4V_15mR_NEC</text>
<text x="232.3" y="138.1">2</text>
<text x="233.8" y="138.3">0.1UF_16V</text>
<text x="252.4" y="141.3" transform="rotate(-90 252.4 141.3)">R202</text>
<text x="55.1" y="145.1">1 C192</text>
<text x="55.1" y="147.4">2</text>
<text x="58.3" y="146.3">1UF_6.3V 1 C190</text>
<text x="66" y="149">2</text>
<text x="67.5" y="149.2">1000PF_0402</text>
<text x="92.8" y="144.7">AGND</text>
<text x="100.7" y="144.7">PGND</text>
<text x="114.2" y="144.9">1 C174</text>
<text x="114.2" y="147.7">2</text>
<text x="115.7" y="147.7">1UF_10V</text>
<text x="215.4" y="148.2">R192</text>
<text x="215.4" y="149.7">20K_1%</text>
<text x="249.7" y="144.7" transform="rotate(-90 249.7 144.7)">12_1206_1/4W</text>
<text x="228.5" y="152">R194</text>
<text x="229.1" y="153.8">0</text>
<text x="237.3" y="160.4">2</text>
<text x="238.4" y="158.5">Q35</text>
<text x="239" y="161.2">G1</text>
<text x="242.6" y="160.2">D1</text>
<text x="245.6" y="159.1">6</text>
<text x="45.5" y="167.8">PWR_GOOD_3</text>
<text x="66.8" y="166.7">R188</text>
<text x="94.9" y="167.8">MCH_GOOD</text>
<text x="190.7" y="167.8">PWR_GOOD#_5</text>
<text x="237.3" y="167.2">5</text>
<text x="242.5" y="166.3">S2</text>
<text x="242.6" y="163.3">S1</text>
<text x="245.5" y="162.2">1</text>
<text x="245.6" y="165.7">4</text>
<text x="65.3" y="169.4">100K_5%</text>
<text x="237.7" y="171.1">FDG6301N</text>
<text x="239" y="168.4">G2</text>
<text x="242.5" y="169.6">D2</text>
<text x="245.6" y="168.9">3</text>
</g>
<g font-size="1.6">
<text x="134.6" y="34.4">1.6A</text>
<text x="168.3" y="106.1">40mil</text>
<text x="246.4" y="126.1">6A</text>
<text x="238.7" y="184.8">TITLE</text>
<text x="239.2" y="190.4">SIZE</text>
<text x="243.7" y="190.4">CODE</text>
<text x="251.6" y="190.4">DOC. NUMBER</text>
<text x="266.6" y="190.4">REV</text>
<text x="191.3" y="193.9">CHANGE by</text>
<text x="205.4" y="194.1">MORRIS CHANG</text>
<text x="225.9" y="194.1">28-Feb-2005</text>
<text x="244.7" y="193.9">SHEET</text>
<text x="253.9" y="194.1">10</text>
<text x="258.2" y="193.9">OF</text>
<text x="263.3" y="194.1">68</text>
</g>
<g font-size="1.2" fill="#00f">
<text x="90.6" y="29.4">40-,13-,8-</text>
<text x="134.1" y="29.4">31-,29-</text>
<text x="173.5" y="52.3">36-,13-,12-</text>
<text x="154.4" y="65.3">67-,66-,63-,59-,58-,57-,56-,55-,54-,52-,51-,48-,46-,45-,43-,42-,40-,39-,38-,36-,35-,31-,29-,27-,26-,20-,15-,14-,13-,11-</text>
<text x="97.3" y="68.8">53-,48-,40-,36-,35-,14-,13-,12-,9-,8-,7-,10-</text>
<text x="179.2" y="102.5">11-,9-,8-,7-,5-,10-</text>
<text x="95.2" y="110.1">53-,48-,40-,36-,35-,14-,13-,12-,9-,8-,7-,10-</text>
<text x="234.6" y="119.4">40-,37-,25-,24-,22-,21-,19-,18-,17-,16-</text>
<text x="36.2" y="125.7">53-,48-,40-,36-,35-,14-,13-,12-,9-,8-,7-,10-</text>
<text x="67.3" y="122.7">11-,9-,8-,7-,5-,10-</text>
<text x="235.8" y="129.4">POWERPAD_2_0610</text>
<text x="59.2" y="167.2">42-,14-,13-,11-</text>
<text x="90.5" y="167.2">11-</text>
<text x="205.3" y="167.2">14-</text>
</g>
<g font-size="1.2" fill="#f00">
<text x="107.9" y="35.1">D</text>
<text x="112.8" y="35.1">S</text>
<text x="109.4" y="40.1">G</text>
<text x="166.2" y="38.8" transform="rotate(-90 166.2 38.8)">1</text>
<text x="166.2" y="45" transform="rotate(-90 166.2 45)">2</text>
<text x="139.2" y="53">1</text>
<text x="119.9" y="54.1" transform="rotate(-90 119.9 54.1)">1</text>
<text x="139.2" y="59.1">2</text>
<text x="119.9" y="60.3" transform="rotate(-90 119.9 60.3)">2</text>
<text x="154.5" y="68.5">1</text>
<text x="154.5" y="74.6">2</text>
<text x="154.5" y="81">1</text>
<text x="154.5" y="87.1">2</text>
<text x="163.5" y="115.9">G</text>
<text x="168.5" y="118.9">S</text>
<text x="168.5" y="114.3">D</text>
<text x="56.8" y="130.2">1</text>
<text x="68.4" y="127.3" transform="rotate(-90 68.4 127.3)">1</text>
<text x="124.2" y="126.7">1</text>
<text x="130.5" y="126.7">2</text>
<text x="56.8" y="136.3">2</text>
<text x="68.4" y="133.5" transform="rotate(-90 68.4 133.5)">2</text>
<text x="163.4" y="134.3">G</text>
<text x="168.4" y="132.5">D</text>
<text x="168.5" y="137.8">S</text>
<text x="213.8" y="133.8">1</text>
<text x="251.8" y="136.7" transform="rotate(-90 251.8 136.7)">1</text>
<text x="124.3" y="140.8">2</text>
<text x="130.5" y="140.7">1</text>
<text x="213.7" y="139.9">2</text>
<text x="251.8" y="142.8" transform="rotate(-90 251.8 142.8)">2</text>
<text x="213.8" y="146.2">1</text>
<text x="233.8" y="148.8">2</text>
<text x="213.7" y="152.3">2</text>
<text x="233.9" y="155.1">1</text>
<text x="65.2" y="167.1">1</text>
<text x="71.5" y="167.1">2</text>
</g>
<g font-size="1.2">
<text x="132.3" y="118.9">15mil</text>
<text x="117.9" y="126.7">15mil</text>
<text x="86.8" y="137.6">10mil</text>
<text x="110.1" y="137.6">15mil</text>
<text x="110.1" y="136">15mil</text>
<text x="86.8" y="139.1">10mil</text>
<text x="86.8" y="143.8">10mil</text>
<text x="86.8" y="140.6">10mil</text>
<text x="110.1" y="142.2">15mil</text>
<text x="110.1" y="143.8">15mil</text>
<text x="110.1" y="140.6">10mil</text>
<text x="110.1" y="139.1">10mil</text>
</g>
<g font-size=".8" fill="#f00">
<text x="165.2" y="51.1">D</text>
<text x="168" y="52.3">G</text>
<text x="165.2" y="54.3">S</text>
</g>
</svg>
